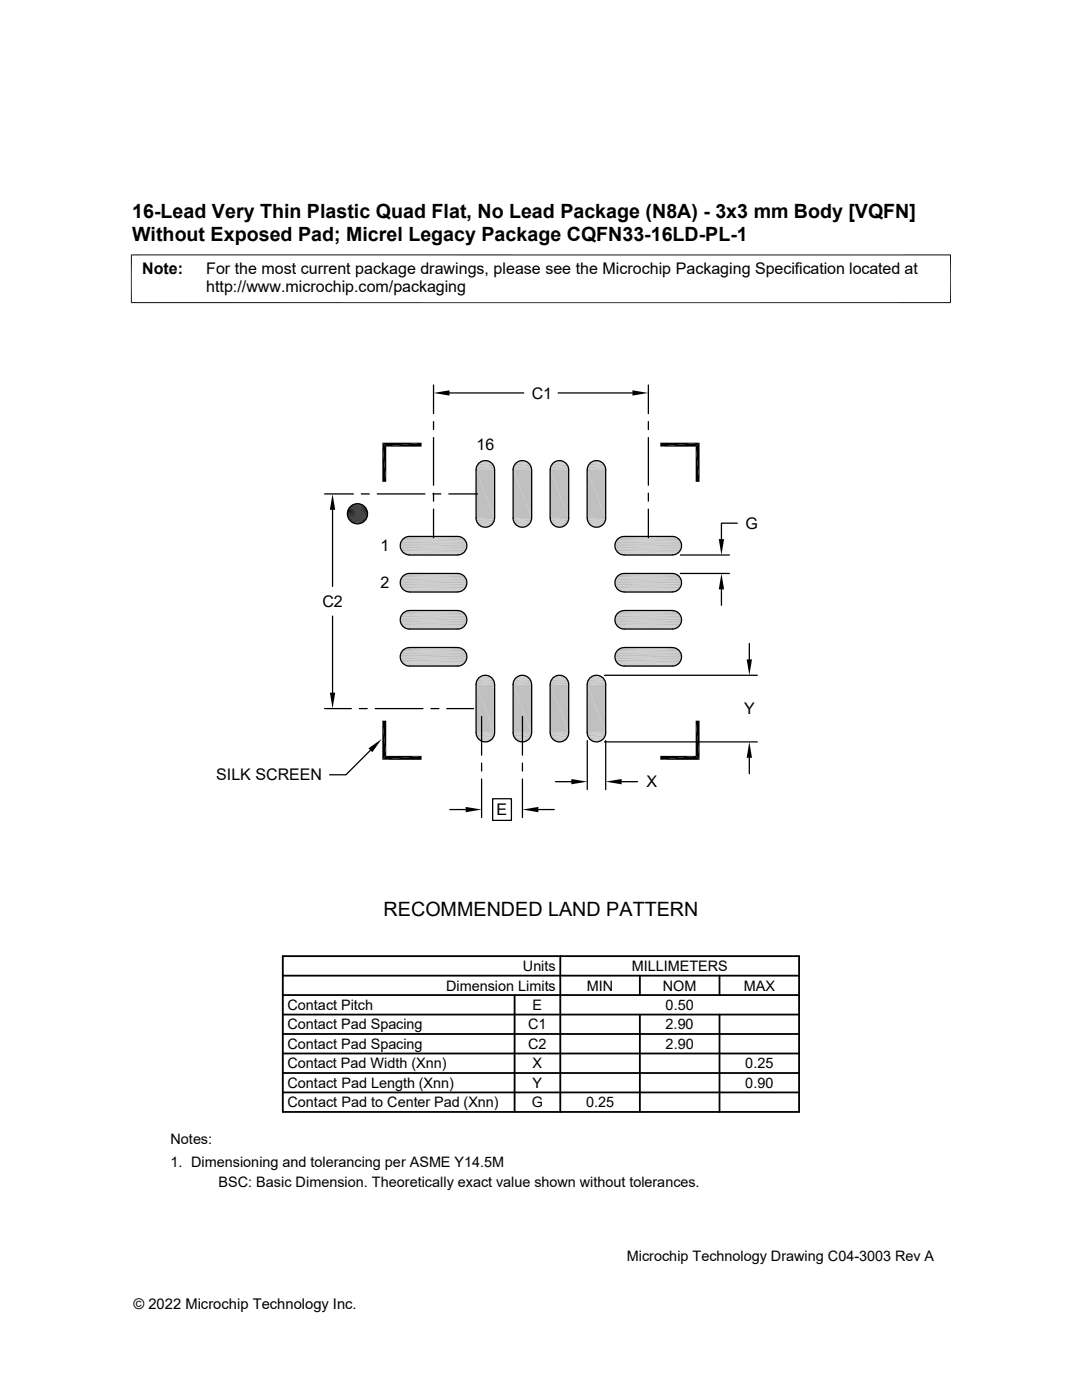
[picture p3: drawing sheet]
<svg xmlns="http://www.w3.org/2000/svg" width="216mm" height="279mm" viewBox="0 0 216 279" stroke-linecap="round" stroke-linejoin="round" font-family="sans-serif">
<g fill="#c0c0c0">
<path d="M118.5 92h1z"/>
<path d="M118.9 91.9l.6 .1z"/>
<path d="M111.1 92h1z"/>
<path d="M111.4 91.9l.7 .1z"/>
<path d="M103.7 92h1z"/>
<path d="M104.1 91.9l.6 .1z"/>
<path d="M96.3 92h1z"/>
<path d="M96.7 91.9l.6 .1z"/>
<path d="M118.2 92.1l.3-.1 1.3 .1z"/>
<path d="M118.5 92l1.3 .1z"/>
<path d="M110.8 92.1l.3-.1 1.3 .1z"/>
<path d="M111.1 92l1.3 .1z"/>
<path d="M103.4 92.1l.3-.1 1.4 .1z"/>
<path d="M103.7 92l1.4 .1z"/>
<path d="M96 92.1l.3-.1 1.4 .1z"/>
<path d="M96.3 92l1.4 .1z"/>
</g>
<path d="M117.9 92.2h2.2" fill="none" stroke="#c0c0c0" stroke-width=".2"/>
<path d="M118.2 92.1h1.6l.3 .2z" fill="#c0c0c0"/>
<path d="M110.5 92.2h2.2" fill="none" stroke="#c0c0c0" stroke-width=".2"/>
<path d="M110.8 92.1h1.6l.3 .2z" fill="#c0c0c0"/>
<path d="M103.1 92.2h2.2" fill="none" stroke="#c0c0c0" stroke-width=".2"/>
<path d="M103.4 92.1h1.7l.2 .2z" fill="#c0c0c0"/>
<path d="M95.7 92.2h2.3" fill="none" stroke="#c0c0c0" stroke-width=".2"/>
<path d="M96 92.1h1.7l.3 .2z" fill="#c0c0c0"/>
<path d="M95.5 92.4h2.7M102.9 92.4h2.7M110.3 92.4h2.7M117.6 92.4h2.8" fill="none" stroke="#c0c0c0" stroke-width=".23"/>
<path d="M95.3 92.7h3.1M102.7 92.7h3.1M110 92.7h3.2M117.4 92.7h3.2" fill="none" stroke="#c0c0c0" stroke-width=".28"/>
<path d="M95.1 92.9h3.5M102.5 92.9h3.5M109.9 92.9h3.4M117.3 92.9h3.4" fill="none" stroke="#c0c0c0" stroke-width=".3"/>
<path d="M95 93.6h3.7M95 93.3h3.7M102.4 93.6h3.7M102.4 93.3h3.6M109.8 93.6h3.7M109.8 93.3h3.6M117.2 93.6h3.7M117.2 93.3h3.6" fill="none" stroke="#c0c0c0" stroke-width=".34"/>
<g fill="#c0c0c0">
<path d="M117.2 93.8l3.7 9.6h-3.7z"/>
<path d="M117.2 93.8h3.7v9.6z"/>
<path d="M109.8 93.8l3.7 9.6h-3.7z"/>
<path d="M109.8 93.8h3.7v9.6z"/>
<path d="M102.4 93.8l3.7 9.6h-3.7z"/>
<path d="M102.4 93.8h3.7v9.6z"/>
<path d="M95 93.8l3.7 9.6h-3.7z"/>
<path d="M95 93.8h3.7v9.6z"/>
</g>
<path d="M95 103.5h3.7M102.4 103.5h3.7M109.8 103.5h3.7M117.2 103.5h3.7" fill="none" stroke="#c0c0c0" stroke-width=".34"/>
<path d="M95 103.9h3.7M95.1 104.2h3.5M102.4 103.9h3.6M102.5 104.2h3.5M109.8 103.9h3.6M109.9 104.2h3.4M117.2 103.9h3.6M117.3 104.2h3.4" fill="none" stroke="#c0c0c0" stroke-width=".32"/>
<path d="M95.3 104.5h3.1M102.7 104.5h3.1M110 104.5h3.2M117.4 104.5h3.2" fill="none" stroke="#c0c0c0" stroke-width=".25"/>
<path d="M95.5 104.7h2.7M102.9 104.7h2.7M110.3 104.7h2.7M117.6 104.7h2.8" fill="none" stroke="#c0c0c0" stroke-width=".23"/>
<path d="M117.9 104.8l1.9 .2h-1.6z" fill="#c0c0c0"/>
<path d="M117.9 104.9h2.2" fill="none" stroke="#c0c0c0" stroke-width=".2"/>
<path d="M110.5 104.8l1.9 .2h-1.6z" fill="#c0c0c0"/>
<path d="M110.5 104.9h2.2" fill="none" stroke="#c0c0c0" stroke-width=".2"/>
<path d="M103.1 104.8l2 .2h-1.7z" fill="#c0c0c0"/>
<path d="M103.1 104.9h2.2" fill="none" stroke="#c0c0c0" stroke-width=".2"/>
<path d="M95.7 104.8l2 .2h-1.7z" fill="#c0c0c0"/>
<path d="M95.7 104.9h2.3" fill="none" stroke="#c0c0c0" stroke-width=".2"/>
<g fill="#c0c0c0">
<path d="M118.2 105l1.3 .2z"/>
<path d="M118.2 105h1.6l-.3 .2z"/>
<path d="M110.8 105l1.3 .2z"/>
<path d="M110.8 105h1.6l-.3 .2z"/>
<path d="M103.4 105l1.3 .2z"/>
<path d="M103.4 105h1.7l-.4 .2z"/>
<path d="M96 105l1.3 .2z"/>
<path d="M96 105h1.7l-.4 .2z"/>
<path d="M118.5 105.2h.7z"/>
<path d="M118.5 105.2h1z"/>
<path d="M111.1 105.2h.7z"/>
<path d="M111.1 105.2h1z"/>
<path d="M103.7 105.2h.7z"/>
<path d="M103.7 105.2h1z"/>
<path d="M96.3 105.2h.7z"/>
<path d="M96.3 105.2h1z"/>
</g>
<g fill="none" stroke="#c0c0c0" stroke-width=".2">
<path d="M80.7 107.3h11.6M80.7 114.6h11.6M80.7 110.6h11.6M80.7 118h11.6M81 110.7h11M81 118.1h11M81 107.1h11M81 114.5h11M81.4 110.7h10.3M81.4 118.1h10.3M81.4 107.1h10.3M81.4 114.5h10.3"/>
<path d="M123.6 107.3h11.5M123.6 114.6h11.5M123.6 110.6h11.5M123.6 118h11.5M123.9 107.1h10.9M123.9 114.5h10.9M123.9 110.7h10.9M123.9 118.1h10.9M124.2 110.7h10.3M124.2 118.1h10.3M124.2 107.1h10.3M124.2 114.5h10.3"/>
<path d="M80.7 122h11.6M80.7 129.4h11.6M80.7 125.3h11.6M80.7 132.7h11.6M81 125.5h11M81 132.8h11M81 121.9h11M81 129.3h11M81.4 125.5h10.3M81.4 132.9h10.3M81.4 121.9h10.3M81.4 129.2h10.3"/>
<path d="M123.6 122h11.5M123.6 129.4h11.5M123.6 125.3h11.5M123.6 132.7h11.5M123.9 121.9h10.9M123.9 129.3h10.9M123.9 125.5h10.9M123.9 132.8h10.9M124.2 125.5h10.3M124.2 132.9h10.3M124.2 121.9h10.3M124.2 129.2h10.3"/>
</g>
<g fill="none" stroke="#c0c0c0" stroke-width=".21">
<path d="M80.5 107.4h12M80.5 114.8h12M80.5 110.4h12M80.5 117.8h12M123.3 110.4h12.1M123.3 117.8h12.1M123.3 107.4h12.1M123.3 114.8h12.1M80.5 122.2h12M80.5 129.6h12M80.5 125.2h12M80.5 132.5h12"/>
<path d="M123.3 125.2h12.1M123.3 132.5h12.1M123.3 122.2h12.1M123.3 129.6h12.1"/>
</g>
<g fill="none" stroke="#c0c0c0" stroke-width=".25">
<path d="M80.2 110.2h12.6M80.2 117.5h12.6M80.2 107.7h12.6M80.2 115.1h12.6M123.1 110.2h12.5M123.1 117.5h12.5M123.1 107.7h12.5M123.1 115.1h12.5M80.2 124.9h12.6M80.2 132.3h12.6M80.2 122.4h12.6M80.2 129.8h12.6"/>
<path d="M123.1 124.9h12.5M123.1 132.3h12.5M123.1 122.4h12.5M123.1 129.8h12.5"/>
</g>
<path d="M80.1 107.9h12.9M122.9 107.9h12.9M80.1 132h12.9M122.9 132h12.9" fill="none" stroke="#c0c0c0" stroke-width=".28"/>
<g fill="none" stroke="#c0c0c0" stroke-width=".32">
<path d="M79.9 116h13.2M79.9 116.6h13.2M79.9 109.6h13.2M79.9 117h13.2M79.9 108.2h13.2M79.9 115.6h13.2M122.7 116h13.3M122.7 116.6h13.3M122.8 108.2h13.1M122.8 115.6h13.1M122.8 109.6h13.1M122.8 117h13.1"/>
<path d="M79.9 123.3h13.2M79.9 124h13.2M79.9 124.3h13.2M79.9 131.8h13.2M79.9 123h13.2M79.9 130.4h13.2M122.7 123.3h13.3M122.7 124h13.3M122.8 123h13.1M122.8 130.4h13.1M122.8 124.3h13.1M122.8 131.8h13.1"/>
</g>
<path d="M79.9 108.6h13.2M79.9 108.9h13.2M79.9 109.2h13.2M122.7 108.6h13.3M122.7 108.9h13.3M122.7 109.2h13.3M79.9 130.7h13.2M79.9 131.1h13.2M79.9 131.4h13.2M122.7 130.7h13.3M122.7 131.1h13.3M122.7 131.4h13.3" fill="none" stroke="#c0c0c0" stroke-width=".34"/>
<path d="M80.1 115.3h12.9M80.1 109.9h12.9M80.1 117.3h12.9M122.9 109.9h12.9M122.9 117.3h12.9M122.9 115.3h12.9M80.1 122.7h12.9M80.1 130.1h12.9M80.1 124.7h12.9M122.9 124.7h12.9M122.9 122.7h12.9M122.9 130.1h12.9" fill="none" stroke="#c0c0c0" stroke-width=".3"/>
<path d="M79.9 116.3h13.2M122.7 116.3h13.3M79.9 123.7h13.2M122.7 123.7h13.3" fill="none" stroke="#c0c0c0" stroke-width=".36"/>
<g fill="#c0c0c0">
<path d="M118.5 134.8h1z"/>
<path d="M118.9 134.8h.6z"/>
<path d="M111.1 134.8h1z"/>
<path d="M111.4 134.8h.7z"/>
<path d="M103.7 134.8h1z"/>
<path d="M104.1 134.8h.6z"/>
<path d="M96.3 134.8h1z"/>
<path d="M96.7 134.8h.6z"/>
<path d="M118.2 135l.3-.2 1.3 .2z"/>
<path d="M118.5 134.8l1.3 .2z"/>
<path d="M110.8 135l.3-.2 1.3 .2z"/>
<path d="M111.1 134.8l1.3 .2z"/>
<path d="M103.4 135l.3-.2 1.4 .2z"/>
<path d="M103.7 134.8l1.4 .2z"/>
<path d="M96 135l.3-.2 1.4 .2z"/>
<path d="M96.3 134.8l1.4 .2z"/>
</g>
<path d="M117.9 135.1h2.2" fill="none" stroke="#c0c0c0" stroke-width=".2"/>
<path d="M118.2 135h1.6l.3 .1z" fill="#c0c0c0"/>
<path d="M110.5 135.1h2.2" fill="none" stroke="#c0c0c0" stroke-width=".2"/>
<path d="M110.8 135h1.6l.3 .1z" fill="#c0c0c0"/>
<path d="M103.1 135.1h2.2" fill="none" stroke="#c0c0c0" stroke-width=".2"/>
<path d="M103.4 135h1.7l.2 .1z" fill="#c0c0c0"/>
<path d="M95.7 135.1h2.3" fill="none" stroke="#c0c0c0" stroke-width=".2"/>
<path d="M96 135h1.7l.3 .1z" fill="#c0c0c0"/>
<path d="M95.5 135.3h2.7M102.9 135.3h2.7M110.3 135.3h2.7M117.6 135.3h2.8" fill="none" stroke="#c0c0c0" stroke-width=".23"/>
<path d="M95.3 135.5h3.1M102.7 135.5h3.1M110 135.5h3.2M117.4 135.5h3.2" fill="none" stroke="#c0c0c0" stroke-width=".25"/>
<path d="M95 136.1h3.7M95.1 135.8h3.5M102.4 136.1h3.6M102.5 135.8h3.5M109.8 136.1h3.6M109.9 135.8h3.4M117.2 136.1h3.6M117.3 135.8h3.4" fill="none" stroke="#c0c0c0" stroke-width=".32"/>
<path d="M95 136.4h3.7M102.4 136.4h3.7M109.8 136.4h3.7M117.2 136.4h3.7" fill="none" stroke="#c0c0c0" stroke-width=".34"/>
<g fill="#c0c0c0">
<path d="M117.2 136.6l3.7 9.6h-3.7z"/>
<path d="M117.2 136.6h3.7v9.6z"/>
<path d="M109.8 136.6l3.7 9.6h-3.7z"/>
<path d="M109.8 136.6h3.7v9.6z"/>
<path d="M102.4 136.6l3.7 9.6h-3.7z"/>
<path d="M102.4 136.6h3.7v9.6z"/>
<path d="M95 136.6l3.7 9.6h-3.7z"/>
<path d="M95 136.6h3.7v9.6z"/>
</g>
<path d="M95 146.4h3.7M95 146.7h3.7M102.4 146.4h3.7M102.4 146.7h3.6M109.8 146.4h3.7M109.8 146.7h3.6M117.2 146.4h3.7M117.2 146.7h3.6" fill="none" stroke="#c0c0c0" stroke-width=".34"/>
<path d="M95.1 147h3.5M102.5 147h3.5M109.9 147h3.4M117.3 147h3.4" fill="none" stroke="#c0c0c0" stroke-width=".3"/>
<path d="M95.3 147.3h3.1M102.7 147.3h3.1M110 147.3h3.2M117.4 147.3h3.2" fill="none" stroke="#c0c0c0" stroke-width=".28"/>
<path d="M95.5 147.6h2.7M102.9 147.6h2.7M110.3 147.6h2.7M117.6 147.6h2.8" fill="none" stroke="#c0c0c0" stroke-width=".23"/>
<path d="M117.9 147.7l1.9 .2h-1.6z" fill="#c0c0c0"/>
<path d="M117.9 147.8h2.2" fill="none" stroke="#c0c0c0" stroke-width=".2"/>
<path d="M110.5 147.7l1.9 .2h-1.6z" fill="#c0c0c0"/>
<path d="M110.5 147.8h2.2" fill="none" stroke="#c0c0c0" stroke-width=".2"/>
<path d="M103.1 147.7l2 .2h-1.7z" fill="#c0c0c0"/>
<path d="M103.1 147.8h2.2" fill="none" stroke="#c0c0c0" stroke-width=".2"/>
<path d="M95.7 147.7l2 .2h-1.7z" fill="#c0c0c0"/>
<path d="M95.7 147.8h2.3" fill="none" stroke="#c0c0c0" stroke-width=".2"/>
<g fill="#c0c0c0">
<path d="M118.2 147.9l1.3 .1z"/>
<path d="M118.2 147.9h1.6l-.3 .1z"/>
<path d="M110.8 147.9l1.3 .1z"/>
<path d="M110.8 147.9h1.6l-.3 .1z"/>
<path d="M103.4 147.9l1.3 .1z"/>
<path d="M103.4 147.9h1.7l-.4 .1z"/>
<path d="M96 147.9l1.3 .1z"/>
<path d="M96 147.9h1.7l-.4 .1z"/>
<path d="M118.5 148l.7 .1z"/>
<path d="M118.5 148h1z"/>
<path d="M111.1 148l.7 .1z"/>
<path d="M111.1 148h1z"/>
<path d="M103.7 148l.7 .1z"/>
<path d="M103.7 148h1z"/>
<path d="M96.3 148l.7 .1z"/>
<path d="M96.3 148h1z"/>
</g>
<g fill="none" stroke="#000" stroke-width=".25">
<path d="M86.5 76.8v5.7M89.7 78.4h14.8M111.4 78.4h14.8M129.4 76.8v5.7M64.8 98.6h5.7M72.1 98.6h1.6M75.3 98.6h9.5M86.4 98.6h1.6M86.5 84.1v1.6M86.5 87.3v9.5M86.5 98.4v1.6M89.6 98.6h5.7"/>
<path d="M98.7 93.8a1.84 1.84 0 0 0-1.9-1.9 1.84 1.84 0 0 0-1.8 1.9v9.6a1.84 1.84 0 0 0 1.8 1.8 1.84 1.84 0 0 0 1.9-1.8M98.7 93.8v9.6M106.1 93.8a1.84 1.84 0 0 0-1.9-1.9 1.84 1.84 0 0 0-1.8 1.9v9.6a1.84 1.84 0 0 0 1.8 1.8 1.84 1.84 0 0 0 1.9-1.8M106.1 93.8v9.6M109.8 93.8v9.6M109.8 93.8a1.84 1.84 0 0 1 1.8-1.9 1.84 1.84 0 0 1 1.9 1.9v9.6a1.84 1.84 0 0 1-1.9 1.8 1.84 1.84 0 0 1-1.8-1.8M117.7 92.5a1.85 1.85 0 0 1 2-.4 1.85 1.85 0 0 1 1.2 1.7v9.6a1.85 1.85 0 0 1-1.9 1.8 1.85 1.85 0 0 1-1.8-1.8v-9.6l.1-.6zM129.4 84.1v1.6M129.4 87.3v9.5M129.4 98.4v1.6M66.4 101.7v15.3M80.4 107.6l.7-.5h.6h9.6a1.85 1.85 0 0 1 1.9 1.8 1.85 1.85 0 0 1-1.9 1.9l-9.6-.1a1.85 1.85 0 0 1-1.7-1.1 1.85 1.85 0 0 1 .4-2z"/>
<path d="M81.7 118.2h9.6M86.5 101.6v5.7M91.3 118.1a1.84 1.84 0 0 0 1.9-1.8 1.84 1.84 0 0 0-1.9-1.9h-9.6a1.84 1.84 0 0 0-1.8 1.9 1.84 1.84 0 0 0 1.8 1.8M123.2 107.6l.8-.5h.5h9.7a1.84 1.84 0 0 1 1.8 1.8 1.84 1.84 0 0 1-1.8 1.8h-9.7a1.85 1.85 0 0 1-1.7-1.1 1.85 1.85 0 0 1 .4-2zM124.5 118.2h9.7M129.4 101.6v5.7M134.2 118.1a1.84 1.84 0 0 0 1.8-1.8 1.84 1.84 0 0 0-1.8-1.9h-9.7a1.84 1.84 0 0 0-1.8 1.9 1.84 1.84 0 0 0 1.8 1.8M135.8 114.4h9.7M135.8 110.8h9.7M144 117.6v3.2M147.1 104.4h-3.1v3.2M66.4 123v15.2"/>
<path d="M81.7 129.2h9.6M81.7 121.8h9.6M81.7 129.2a1.84 1.84 0 0 0-1.8 1.9 1.84 1.84 0 0 0 1.8 1.8h9.6a1.84 1.84 0 0 0 1.9-1.8 1.84 1.84 0 0 0-1.9-1.9M91.3 121.9a1.84 1.84 0 0 1 1.9 1.8 1.84 1.84 0 0 1-1.9 1.8h-9.6a1.84 1.84 0 0 1-1.8-1.8 1.84 1.84 0 0 1 1.8-1.8M98.7 136.6a1.84 1.84 0 0 0-1.9-1.8 1.84 1.84 0 0 0-1.8 1.8v9.6a1.84 1.84 0 0 0 1.8 1.9 1.84 1.84 0 0 0 1.9-1.9M98.7 136.6v9.6M106.1 136.6a1.84 1.84 0 0 0-1.9-1.8 1.84 1.84 0 0 0-1.8 1.8v9.6a1.84 1.84 0 0 0 1.8 1.9 1.84 1.84 0 0 0 1.9-1.9M106.1 136.6v9.6M109.8 136.6v9.6M109.8 136.6a1.84 1.84 0 0 1 1.8-1.8 1.84 1.84 0 0 1 1.9 1.8v9.6a1.84 1.84 0 0 1-1.9 1.9 1.84 1.84 0 0 1-1.8-1.9M117.7 135.3a1.85 1.85 0 0 1 2-.4 1.85 1.85 0 0 1 1.2 1.7v9.6a1.84 1.84 0 0 1-1.9 1.9 1.84 1.84 0 0 1-1.8-1.9v-9.6l.1-.6zM120.6 134.8h30.5"/>
<path d="M124.5 129.2h9.7M124.5 121.8h9.7M124.5 129.2a1.84 1.84 0 0 0-1.8 1.9 1.84 1.84 0 0 0 1.8 1.8h9.7a1.84 1.84 0 0 0 1.8-1.8 1.84 1.84 0 0 0-1.8-1.9M134.2 121.9a1.84 1.84 0 0 1 1.8 1.8 1.84 1.84 0 0 1-1.8 1.8h-9.7a1.84 1.84 0 0 1-1.8-1.8 1.84 1.84 0 0 1 1.8-1.8M149.5 128.4v3.2M64.8 141.4h5.3M71.7 141.4h1.6M73.9 149.7l-4.9 4.9h-3.2M74.9 141.4h9.5M86 141.4h1.6M89.2 141.4h5.3M96.1 143v7.7"/>
<path d="M96.1 152.3v1.6M96.1 155.5v7.7M98.3 159.4h3.7v4.3h-3.7zM104.2 143v7.7M104.2 152.3v1.6M104.2 155.5v7.7M110.8 156h3.2M117.2 147.8v9.8M120.6 148.1h30.5M120.9 147.8v9.8M124 156h3.2M149.5 151.2v3.2"/>
<path d="M89.7 161.6h3.2M107.4 161.6h3.2"/>
<circle cx="71.3" cy="102.5" r="2.01"/>
</g>
<g fill="none" stroke="#000" stroke-width=".36">
<path d="M56.4 194.7h103M56.4 190.8h103v31.1h-103zM56.4 198.6h103M102.7 198.6v23.3M111.8 190.8v31.1M127.7 194.7v3.9M143.6 194.7v3.9M56.4 210.2h103M56.4 214.1h103M56.4 202.5h103M56.4 218h103M56.4 206.4h103"/>
<path d="M127.7 202.5v19.4M143.6 202.5v19.4"/>
</g>
<g fill="none" stroke="#000" stroke-width=".2">
<path d="M26.1 50.9h163.7M26.2 50.8v9.7M189.7 50.8v9.7M26.1 60.4h163.7M69.3 102.2h4.1M69.3 102.4h4.1M69.3 102.6h4.1M69.3 102.8h4.1M69.4 102.1h3.9M69.4 103h3.9M69.4 103.2h3.9M69.4 101.9h3.9"/>
<path d="M69.5 103.4h3.7M69.5 101.7h3.7M69.5 101.5h3.6M69.5 103.5h3.6M69.6 103.7h3.4M69.6 101.3h3.4M69.7 101.2h3.2M69.7 103.9h3.2M69.9 104h2.9M69.9 101.1h2.9M70 100.9h2.7M70 104.1h2.7"/>
<path d="M70.2 104.2h2.3M70.2 100.8h2.3M70.3 100.7h2M70.3 104.3h2"/>
</g>
<g fill="#000">
<path d="M86.5 78.4l3.2-.5v1.1zM126.2 77.9l3.2 .5-3.2 .6zM76.3 88.3l.8 7.9h-.8zM76.3 88.3l.8 .8v7.1zM77.1 89.1l7-.8v.8zM76.3 88.3h7.8l-7 .8zM131.8 88.3h7.8l-7.8 .8zM131.8 89.1l7.8-.8-.8 .8zM138.8 89.1l.8 7.1h-.8zM138.8 89.1l.8-.8v7.9zM66.4 98.6l.5 3.1h-1.1zM70.3 104.3l1.9 .1z"/>
<path d="M70.5 100.7l1.8 .1zM70.5 104.4h1.5zM70.5 104.4h1.7zM70.5 100.7h1.7zM70.7 100.6l1.5 .1zM70.7 104.4l1.1 .1zM70.7 104.4h1.3zM70.7 100.6h1.3zM70.9 100.5l1.1 .1zM70.9 104.5h.7zM70.9 104.5h.9zM70.9 100.5h.9z"/>
<path d="M71.1 100.5h.7zM71.1 104.5h.5zM71.1 100.5h.5zM144 114.4l.5 3.2h-1.1zM143.4 107.6h1.1l-.5 3.2zM65.8 138.2h1.1l-.5 3.2zM149 131.6h1.1l-.6 3.2zM73.5 149.4l2.7-1.9-1.9 2.6zM76.3 143.8l.8 7.1-.8 .7zM76.3 143.8h.8v7.1zM76.3 151.6l7.8-.7v.7zM76.3 151.6l.8-.7h7z"/>
<path d="M114 155.5l3.2 .5-3.2 .5zM120.9 156l3.1-.5v1zM131.8 150.9h7l-7 .7zM131.8 151.6l7-.7 .8 .7zM138.8 143.8l.8 7.8-.8-.7zM138.8 143.8h.8v7.8zM149.5 148.1l.6 3.1h-1.1zM92.9 161l3.2 .6-3.2 .5zM104.2 161.6l3.2-.6v1.1z"/>
</g>
<g font-size="3.9">
<text x="26.4" y="43.5">16-Lead Very Thin Plastic Quad Flat, No Lead Package (N8A) - 3x3 mm Body [VQFN]</text>
<text x="26.4" y="48">Without Exposed Pad; Micrel Legacy Package CQFN33-16LD-PL-1</text>
<text x="76.5" y="182.8">RECOMMENDED LAND PATTERN</text>
</g>
<g font-size="3.2">
<text x="28.4" y="54.6">Note:</text>
<text x="41.1" y="58.3">http://www.microchip.com/packaging</text>
<text x="41.1" y="54.6">For the most current package drawings, please see the Microchip Packaging Specification located at</text>
<text x="106.1" y="79.5">C1</text>
<text x="95.1" y="89.8">16</text>
<text x="148.7" y="105.5">G</text>
<text x="75.9" y="110">1</text>
<text x="75.9" y="117.4">2</text>
<text x="64.3" y="121.1">C2</text>
<text x="148.5" y="142.6">Y</text>
<text x="43.1" y="155.7">SILK SCREEN</text>
<text x="129" y="157.1">X</text>
<text x="99.1" y="162.7">E</text>
</g>
<g font-size="2.9">
<text x="89" y="197.7">Dimension Limits</text>
<text x="104.3" y="193.8">Units</text>
<text x="117.1" y="197.7">MIN</text>
<text x="126" y="193.8">MILLIMETERS</text>
<text x="132.3" y="197.7">NOM</text>
<text x="148.4" y="197.7">MAX</text>
<text x="57.3" y="201.6">Contact Pitch</text>
<text x="106.3" y="201.6">E</text>
<text x="132.8" y="201.6">0.50</text>
<text x="57.3" y="209.3">Contact Pad Spacing</text>
<text x="57.3" y="205.4">Contact Pad Spacing</text>
<text x="105.4" y="209.3">C2</text>
<text x="105.4" y="205.4">C1</text>
<text x="132.8" y="205.4">2.90</text>
<text x="132.8" y="209.3">2.90</text>
<text x="57.3" y="213.2">Contact Pad Width (Xnn)</text>
<text x="106.3" y="213.2">X</text>
<text x="148.7" y="213.2">0.25</text>
<text x="57.3" y="217.1">Contact Pad Length (Xnn)</text>
<text x="57.3" y="221">Contact Pad to Center Pad (Xnn)</text>
<text x="106.1" y="221">G</text>
<text x="106.3" y="217.1">Y</text>
<text x="116.9" y="221">0.25</text>
<text x="148.7" y="217.1">0.90</text>
<text x="34" y="228.3">Notes:</text>
<text x="34" y="232.9">1. Dimensioning and tolerancing per ASME Y14.5M</text>
<text x="43.6" y="236.9">BSC: Basic Dimension. Theoretically exact value shown without tolerances.</text>
<text x="125.1" y="251.7">Microchip Technology Drawing C04-3003 Rev A</text>
<text x="26.6" y="261.3">© 2022 Microchip Technology Inc.</text>
</g>
</svg>
